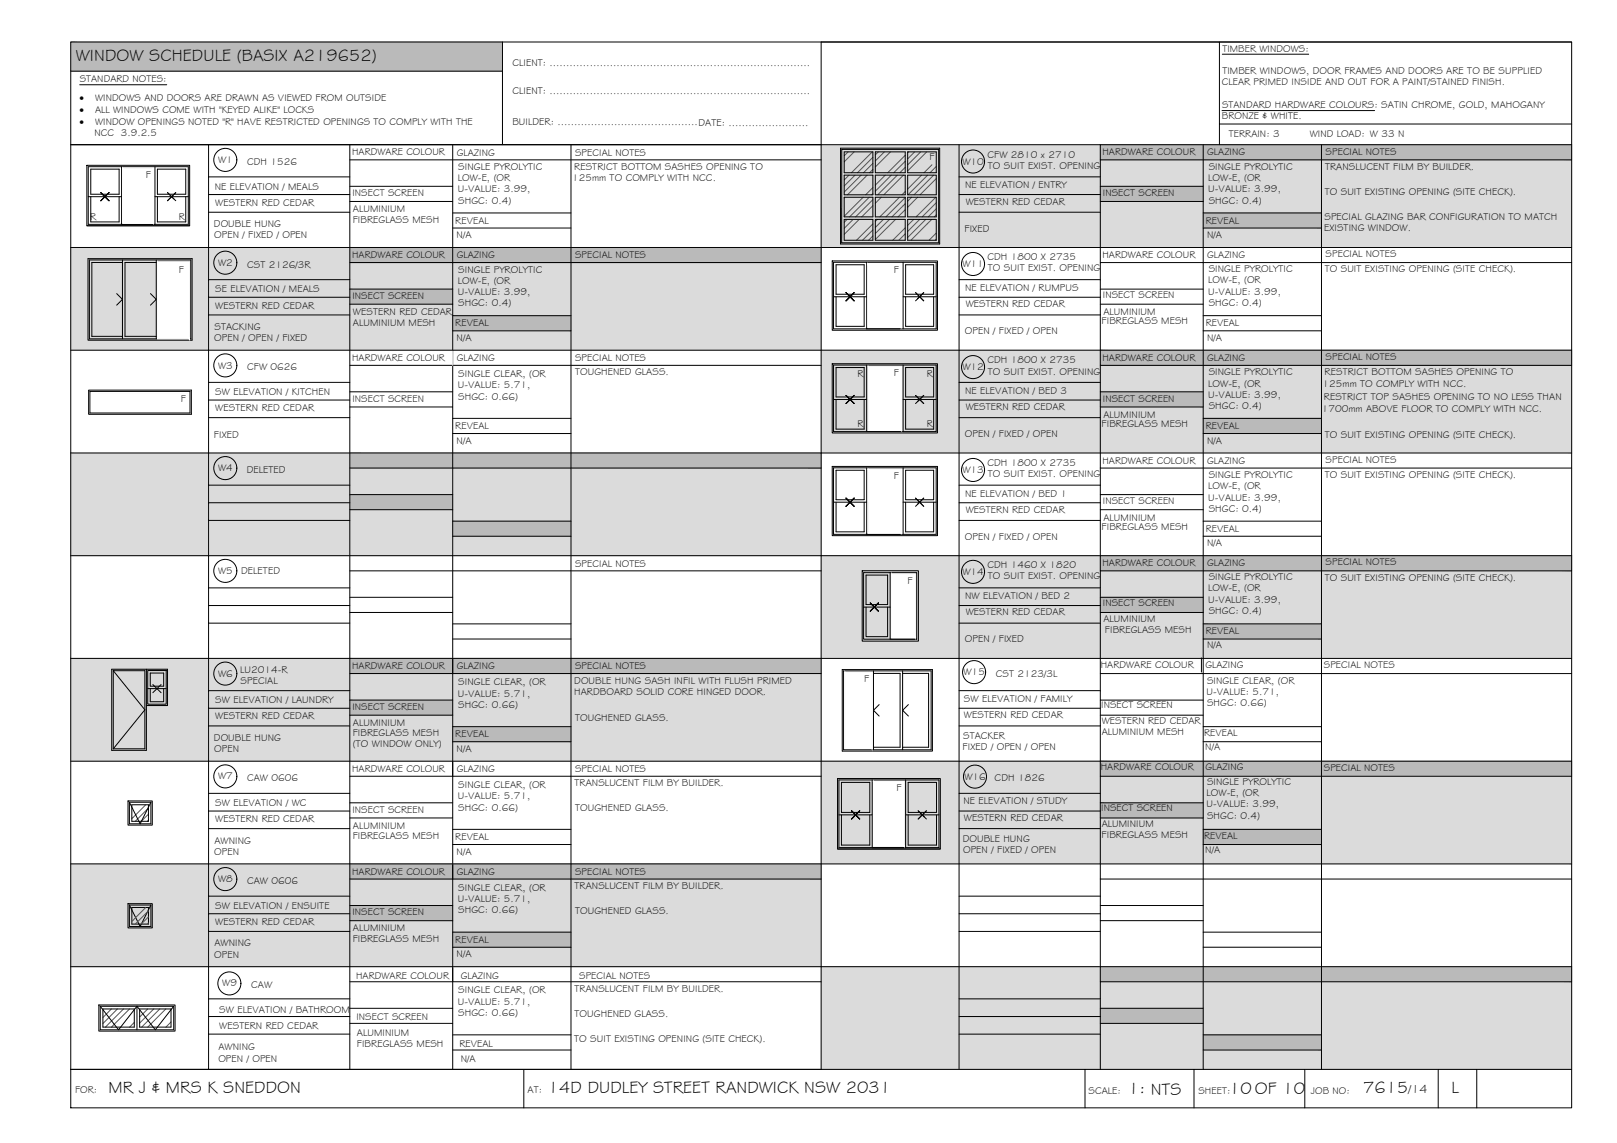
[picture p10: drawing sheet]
<svg xmlns="http://www.w3.org/2000/svg" width="420mm" height="297mm" viewBox="0 0 420 297" stroke-linecap="round" stroke-linejoin="round" font-family="sans-serif">
<!-- layer: HATCH -->
<g fill="none" stroke="#545454" stroke-width=".26">
<path d="M220.4 39.5l-1 1M221.9 39.5l-2.5 2.6M226.7 39.5l-5.5 5.4M228.2 39.5l-.8 .8M229.8 39.5l-2.4 2.3M231.4 39.5l-4 3.9M236.1 39.5l-.3 .2M237.7 39.5l-1.9 1.8M239.2 39.5l-3.4 3.4M240.8 39.5l-5 4.9M219.6 51.3l-.2 .2M220.1 57l-.7 .8"/>
<path d="M220.6 45.5l-1.2 1.3M221.7 57l-2.3 2.3M222.2 45.5l-2.8 2.8M223.3 57l-3.9 3.9M223.7 45.5l-4.3 4.4M224.3 51.3l-4.9 4.9M225.3 45.5l-5.1 5.1M225.9 51.3l-5.1 5.1M226.8 40.9l-4 4M226.8 48.7l-1.9 1.9M226.8 58.2l-4.2 4.2M226.8 50.3l-.3 .3"/>
<path d="M226.8 59.7l-2.7 2.7M226.8 42.5l-2.4 2.4M226.8 51.9l-4.5 4.5M226.8 44l-.8 .9M226.8 53.5l-2.9 2.9M228 57l-.6 .5M229 51.3l-1.6 1.5M229.5 57l-2.1 2.1M230 45.5l-2.6 2.6M231.1 57l-3.7 3.7M231.6 45.5l-4.2 4.2M232.7 57l-5.3 5.2"/>
<path d="M233.2 45.5l-5.1 5.1M233.7 51.3l-5.1 5.1M234.7 45.5l-5.1 5.1M235.2 51.3l-5 5.1M235.2 40.4l-4.5 4.5M235.2 49.8l-.8 .8M235.2 59.2l-3.2 3.2M235.2 41.9l-3 3M235.2 43.5l-1.4 1.4M235.2 52.9l-3.4 3.5M235.2 54.5l-1.9 1.9M236.9 51.3l-1.1 1"/>
<path d="M237.4 57l-1.6 1.6M238.4 51.3l-2.6 2.6M239 57l-3.2 3.1M239.4 45.5l-3.6 3.6M240.5 57l-4.7 4.7M241 45.5l-5.1 5.1M242.1 57l-5.4 5.4M242.2 42.8l-2.1 2.1M242.6 45.5l-5.1 5.1M243.1 51.3l-5.1 5.1M243.3 43.3l-1.6 1.6M243.3 52.7l-3.7 3.7"/>
<path d="M243.3 44.8l-.1 .1M243.3 54.3l-2.1 2.1M243.3 46.4l-4.2 4.2M243.3 55.8l-.5 .6M226.8 61.3l-1.1 1.1M235.2 60.8l-1.6 1.6M235.2 62.3l-.1 .1M243.3 60.6l-1.9 1.8M243.3 62.1l-.3 .3M37.9 209.1l-3.6 3.6M38.6 210l-3.5 3.4M38.6 211.6l-1.9 1.8"/>
<path d="M38.6 213.2l-.3 .2M34.7 235.8l-.4 .5M36.2 239l2.4-2.3-3.5 3.4M37.9 235.8l-3.6 3.7M38.6 238.3l-1.9 1.8 1.9-1.8M38.6 239.9l-.3 .2M28.9 262.2l-2.2 2.2M30.5 262.2l-3.8 3.8M32.1 262.2l-4.7 4.7M33.7 262.2l-4.7 4.7M34.9 265.7l-1.2 1.2M38.4 262.2l-2.1 2.1"/>
<path d="M39.9 262.2l-3.6 3.7M41.5 262.2l-4.7 4.7M43.1 262.2l-4.7 4.7M44.4 265.6l-1.3 1.3"/>
</g>
<!-- layer: WINDOW SCHEDULE HATCH -->
<g fill="#dbdbdb" stroke="#dbdbdb" stroke-width=".26">
<path d="M213.4 37.6l195 26.7v-26.7zM213.4 37.6l195 26.7h-195z"/>
<path d="M18.4 64.3l195 26.7v-26.7zM18.4 64.3l195 26.7h-195z"/>
<path d="M213.4 91l195 26.7v-26.7zM213.4 91l195 26.7h-195z"/>
<path d="M18.4 117.7l195 26.7v-26.7zM18.4 117.7l195 26.7h-195z"/>
<path d="M213.4 144.4l195 26.7v-26.7zM213.4 144.4l195 26.7h-195z"/>
<path d="M18.4 171.1l195 26.7v-26.7zM18.4 171.1l195 26.7h-195z"/>
<path d="M213.4 197.8l195 26.7v-26.7zM213.4 197.8l195 26.7h-195z"/>
<path d="M18.4 224.5l195 26.7v-26.7zM18.4 224.5l195 26.7h-195z"/>
<path d="M213.4 251.2l195 26.7v-26.7zM213.4 251.2l195 26.7h-195z"/>
</g>
<g fill="#bababa" stroke="#bababa" stroke-width=".26">
<path d="M18.4 10.9l112.2 7.6v-7.6zM18.4 10.9l112.2 7.6h-112.2z"/>
<path d="M285.9 37.6l122.5 3.9v-3.9zM285.9 37.6l122.5 3.9h-122.5z"/>
<path d="M285.9 48.4l26.7 4v-4zM285.9 48.4l26.7 4h-26.7z"/>
<path d="M312.6 55.3l30.8 4v-4zM312.6 55.3l30.8 4h-30.8z"/>
<path d="M90.9 64.3l122.5 3.9v-3.9zM90.9 64.3l122.5 3.9h-122.5z"/>
<path d="M90.9 75.1l26.7 4v-4zM90.9 75.1l26.7 4h-26.7z"/>
<path d="M117.6 82l30.8 4v-4zM117.6 82l30.8 4h-30.8z"/>
<path d="M285.9 91l122.5 3.9v-3.9zM285.9 91l122.5 3.9h-122.5z"/>
<path d="M285.9 101.8l26.7 4v-4zM285.9 101.8l26.7 4h-26.7z"/>
<path d="M312.6 108.7l30.8 4v-4zM312.6 108.7l30.8 4h-30.8z"/>
<path d="M90.9 117.7l122.5 3.9v-3.9zM90.9 117.7l122.5 3.9h-122.5z"/>
<path d="M90.9 128.5l26.7 4v-4zM90.9 128.5l26.7 4h-26.7z"/>
<path d="M117.6 135.4l30.8 4v-4zM117.6 135.4l30.8 4h-30.8z"/>
<path d="M285.9 144.4l122.5 4v-4zM285.9 144.4l122.5 4h-122.5z"/>
<path d="M285.9 155.2l26.7 4v-4zM285.9 155.2l26.7 4h-26.7z"/>
<path d="M312.6 162.1l30.8 4v-4zM312.6 162.1l30.8 4h-30.8z"/>
<path d="M90.9 171.1l122.5 3.9v-3.9zM90.9 171.1l122.5 3.9h-122.5z"/>
<path d="M90.9 181.9l26.7 4v-4zM90.9 181.9l26.7 4h-26.7z"/>
<path d="M117.6 188.8l30.8 4v-4zM117.6 188.8l30.8 4h-30.8z"/>
<path d="M285.9 197.8l122.5 3.9v-3.9zM285.9 197.8l122.5 3.9h-122.5z"/>
<path d="M285.9 208.6l26.7 4v-4zM285.9 208.6l26.7 4h-26.7z"/>
<path d="M312.6 215.5l30.8 4v-4zM312.6 215.5l30.8 4h-30.8z"/>
<path d="M90.9 224.5l122.5 3.9v-3.9zM90.9 224.5l122.5 3.9h-122.5z"/>
<path d="M90.9 235.3l26.7 4v-4zM90.9 235.3l26.7 4h-26.7z"/>
<path d="M117.6 242.2l30.8 4v-4zM117.6 242.2l30.8 4h-30.8z"/>
<path d="M285.9 251.2l122.5 3.9v-3.9zM285.9 251.2l122.5 3.9h-122.5z"/>
<path d="M285.9 262l26.7 4v-4zM285.9 262l26.7 4h-26.7z"/>
<path d="M312.6 268.9l30.8 4v-4zM312.6 268.9l30.8 4h-30.8z"/>
</g>
<!-- layer: BORDER -->
<g fill="none" stroke="#000" stroke-width=".26">
<path d="M18.4 10.9h390v277h-390zM18.4 18.5h112.2M130.6 10.9v26.7M316.9 10.9v26.7M408.4 10.9h-195v267M18.4 37.6h390M54.2 37.6v240.3M90.9 37.6v240.3M117.6 37.6v240.3M148.4 37.6v240.3M249.2 37.6v240.3M285.9 37.6v240.3"/>
<path d="M312.6 37.6v240.3M316.9 32.2h91.5M343.4 37.6v240.3M54.2 46h36.7M54.2 50.6h36.7M54.2 55.2h36.7M90.9 41.5h122.5M90.9 48.4h26.7M90.9 52.4h26.7M117.6 55.3h30.8M117.6 59.3h30.8M249.2 46h36.7"/>
<path d="M249.2 50.6h36.7M249.2 55.2h36.7M285.9 41.5h122.5M285.9 48.4h26.7M285.9 52.4h26.7M312.6 55.3h30.8M312.6 59.3h30.8M18.4 64.3h390M54.2 72.7h36.7M54.2 77.3h36.7M90.9 68.2h122.5M90.9 75.1h26.7"/>
<path d="M90.9 79.1h26.7M249.2 72.7h36.7M249.2 77.3h36.7M285.9 68.2h122.5M285.9 75.1h26.7M285.9 79.1h26.7M18.4 91h390M54.2 81.8h36.7M54.2 99.4h36.7M90.9 94.9h122.5M117.6 82h30.8M117.6 86h30.8"/>
<path d="M249.2 81.8h36.7M249.2 99.4h36.7M285.9 94.9h122.5M312.6 82h30.8M312.6 86h30.8M18.4 117.7h390M54.2 104h36.7M54.2 108.5h36.7M90.9 101.8h26.7M90.9 105.8h26.7M117.6 108.7h30.8M117.6 112.7h30.8"/>
<path d="M249.2 104h36.7M249.2 108.5h36.7M285.9 101.8h26.7M285.9 105.8h26.7M312.6 108.7h30.8M312.6 112.7h30.8M54.2 126.1h36.7M54.2 130.7h36.7M54.2 135.2h36.7M90.9 121.6h122.5M90.9 128.5h26.7M90.9 132.5h26.7"/>
<path d="M117.6 135.4h30.8M117.6 139.4h30.8M249.2 126.1h36.7M249.2 130.7h36.7M249.2 135.2h36.7M285.9 121.6h122.5M285.9 128.5h26.7M285.9 132.5h26.7M312.6 135.4h30.8M312.6 139.4h30.8M18.4 144.4h390M54.2 152.8h36.7"/>
<path d="M54.2 157.4h36.7M90.9 148.4h122.5M90.9 155.2h26.7M90.9 159.2h26.7M249.2 152.8h36.7M249.2 157.4h36.7M285.9 148.4h122.5M285.9 155.2h26.7M285.9 159.2h26.7M18.4 171.1h390M54.2 161.9h36.7M54.2 179.5h36.7"/>
<path d="M90.9 175h122.5M117.6 162.1h30.8M117.6 166.1h30.8M249.2 161.9h36.7M249.2 179.5h36.7M285.9 175h122.5M312.6 162.1h30.8M312.6 166.1h30.8M18.4 197.8h390M54.2 184.1h36.7M54.2 188.7h36.7M90.9 181.9h26.7"/>
<path d="M90.9 185.9h26.7M117.6 188.8h30.8M117.6 192.8h30.8M249.2 184.1h36.7M249.2 188.7h36.7M285.9 181.9h26.7M285.9 185.9h26.7M312.6 188.8h30.8M312.6 192.8h30.8M54.2 206.2h36.7M54.2 210.8h36.7M54.2 215.3h36.7"/>
<path d="M90.9 201.7h122.5M90.9 208.6h26.7M90.9 212.6h26.7M117.6 215.5h30.8M117.6 219.5h30.8M249.2 206.2h36.7M249.2 210.8h36.7M249.2 215.3h36.7M285.9 201.7h122.5M285.9 208.6h26.7M285.9 212.6h26.7M312.6 215.5h30.8"/>
<path d="M312.6 219.5h30.8M18.4 224.5h390M54.2 232.9h36.7M54.2 237.5h36.7M90.9 228.4h122.5M90.9 235.3h26.7M90.9 239.3h26.7M249.2 232.9h36.7M249.2 237.5h36.7M285.9 228.4h122.5M285.9 235.3h26.7M285.9 239.3h26.7"/>
<path d="M18.4 251.2h390M54.2 242.1h36.7M54.2 259.6h36.7M90.9 255.1h122.5M117.6 242.2h30.8M117.6 246.2h30.8M249.2 242.1h36.7M249.2 259.6h36.7M285.9 255.1h122.5M312.6 242.2h30.8M312.6 246.2h30.8M18.4 277.9h390"/>
<path d="M54.2 264.2h36.7M54.2 268.7h36.7M90.9 262h26.7M90.9 266h26.7M117.6 268.9h30.8M117.6 272.9h30.8M136.1 277.9v10M249.2 264.2h36.7M249.2 268.7h36.7M281.9 277.9v10M285.9 262h26.7M285.9 266h26.7"/>
<path d="M310.2 277.9v10M312.6 268.9h30.8M312.6 272.9h30.8M339 277.9v10M373.7 277.9v10M383.7 277.9v10"/>
</g>
<!-- layer: TEXT -->
<path d="M317.6 14.1h22.4M20.7 22h22.6M317.5 28.7h39.7M117.6 171.4v3.6M312.2 171v3.7M117.6 198.1v3.6M117.6 224.8v3.6M117.6 251.5v3.6" fill="none" stroke="#000" stroke-width=".26"/>
<!-- layer: WINDOWS -->
<g fill="none" stroke="#000" stroke-width=".26">
<path d="M218.7 38.8h25.2v24.3h-25.2zM219.4 39.5h7.4v5.4h-7.4zM227.4 39.5h7.8v5.4h-7.8zM235.8 39.5h7.5v5.4h-7.5zM22.9 43.3h26v15h-26zM22.9 51.1h8.7M23.6 44h7.4v6.5h-7.4zM23.6 51.1v6.6h7.4v-6.6M26.2 50.1l2.1 2.1M28.3 50.1l-2.1 2.1M31.6 43.3v15M32.2 51.1v6.6h7.4v-6.6"/>
<path d="M32.2 44h7.4v13.7h-7.4zM40.3 43.3v15M40.3 51.1h8.6M40.9 44h7.4v6.5h-7.4zM40.9 51.1v6.6h7.4v-6.6M45.2 51.7l-1.7-1.6 2.2 2.1M45.7 50.1l-2.2 2.1M219.4 45.5h7.4v5.1h-7.4zM219.4 51.3h7.4v5.1h-7.4zM219.4 57h7.4v5.4h-7.4zM227.4 45.5h7.8v5.1h-7.8zM227.4 51.3h7.8v5.1h-7.8z"/>
<path d="M227.4 57h7.8v5.4h-7.8zM235.8 45.5h7.5v5.1h-7.5zM235.8 51.3h7.5v5.1h-7.5zM235.8 57h7.5v5.4h-7.5zM23.2 67.6h26.4v20.5h-26.4zM30.3 76.3l1.5 1.5-1.5 1.5M31.8 68.2h-7.9v19.2h7.9M31.8 67.6v20.5M39.1 76.3l1.5 1.5-1.5 1.5M40.6 68.2h-8.1v19.2h8.1M40.6 67.6v20.5M41.3 68.2h7.6v19.2h-7.6z"/>
<path d="M216.6 68.2h26.7v17.3h-26.7zM216.6 77.1h8.6M217.2 68.8h7.3v7.7h-7.3zM217.2 77.1v7.7h7.3v-7.7M219.8 76l2.1 2.2M221.9 76l-2.1 2.2M225.2 68.2v17.3M225.8 77.1v7.7h7.3M225.8 68.8h8.2v16h-8.2zM234.7 68.2v17.3M234.7 77.1h8.6M235.3 68.8h7.3v7.7h-7.3z"/>
<path d="M235.3 77.1v7.7h7.3v-7.7M237.9 76l2.1 2.2M238.4 77.7l1.6-1.7-2.1 2.2M216.6 94.9h26.7v17.3h-26.7zM217.2 95.5h7.3v7.7h-7.3zM225.2 94.9v17.3M225.8 95.5h8.2v16h-8.2zM234.7 94.9v17.3M235.3 95.5h7.3v7.7h-7.3zM23.4 101.7h26v5.6h-26zM24 102.4h24.7v4.3h-24.7zM216.6 103.8h8.6"/>
<path d="M217.2 103.8v7.7h7.3v-7.7M219.8 102.8l2.1 2.1M221.9 102.8l-2.1 2.1M225.8 103.8v7.7h7.3M234.7 103.8h8.6M235.3 103.8v7.7h7.3v-7.7M237.9 102.8l2.1 2.1M240 102.8l-2.1 2.1M216.6 121.6h26.7v17.3h-26.7zM216.6 130.5h8.6M217.2 122.2h7.3v7.7h-7.3zM217.2 130.5v7.7h7.3v-7.7"/>
<path d="M219.8 129.4l2.1 2.2M221.9 129.4l-2.1 2.2M225.2 121.6v17.3M225.8 130.5v7.7h7.3M225.8 122.2h8.2v16h-8.2zM234.7 121.6v17.3M234.7 130.5h8.6M235.3 122.2h7.3v7.7h-7.3zM235.3 130.5v7.7h7.3v-7.7M237.9 129.4l2.1 2.2M238.4 131.1l1.6-1.7-2.1 2.2M224.4 148.8h13.8v17.3h-13.8z"/>
<path d="M224.4 157.8h6.9M225 157.8v7.7h5.6v-7.7M225 149.5h5.6v7.6h-5.6zM226.1 156.7l2.1 2.1M228.2 156.7l-2.1 2.1 2.1-2.1M228.2 156.7l-2.1 2.1M231.3 148.8v17.3h6.9M231.9 157.8v7.7v-16h5.6v16h-5.6h5.6v-7.7M38.4 179h4.8M39 179v3.4h3.5v-3.4M39 174.9h3.5v3.4h-3.5zM39.7 177.9l2.2 2.1"/>
<path d="M41.9 177.9l-2.2 2.1M219.2 174.3h22.7v20.6h-22.7zM219.8 175h6.5v19.2h-6.5zM227 175h6.9v19.2h-6.9M227 174.3v20.6M234.5 175h6.8v19.2h-6.8M234.5 174.3v20.6M228.4 183.1l-1.4 1.5 1.4 1.5M236 183.1l-1.5 1.5 1.5 1.5M33.6 208.5l2.8 5.6 2.8-5.6M33.6 208.5h5.6M33.6 208.5v5.6h5.6v-5.6"/>
<path d="M34.3 209.1h4.3v4.3h-4.3zM218 202.7h26v17.6h-26zM218 211.8h8.6M218.6 203.3h7.4v7.8h-7.4zM218.6 211.8v7.8h7.4v-7.8M221.3 210.7l2.1 2.1M223.4 210.7l-2.1 2.1M226.6 202.7v17.6M227.3 211.8v7.8h7.4v-7.8M227.3 203.3h7.4v16.3h-7.4zM235.3 202.7v17.6M235.3 211.8h8.7"/>
<path d="M236 203.3h7.3v7.8h-7.3zM236 211.8v7.8h7.3v-7.8M240.2 212.3l-1.6-1.6 2.1 2.1M240.7 210.7l-2.1 2.1M33.6 235.2l2.8 5.6 2.8-5.6M33.6 235.2v5.6h5.6v-5.6M33.6 235.2h5.6M34.3 235.8h4.3v4.3h-4.3zM26 261.5h19.1l-4.7 6.1-4.8-6.1M26 261.5l4.8 6.1 4.8-6.1M26 261.5v6.1h19.1v-6.1M26.7 262.2h8.2v4.7h-8.2z"/>
<path d="M35.6 261.5v6.1M36.3 262.2h8.1v4.7h-8.1z"/>
<circle cx="58.5" cy="41.6" r="3"/>
<circle cx="252.8" cy="42" r="3"/>
<circle cx="58.5" cy="68.3" r="3"/>
<circle cx="252.8" cy="68.6" r="3"/>
<circle cx="58.5" cy="95" r="3"/>
<circle cx="252.8" cy="95.4" r="3"/>
<circle cx="58.5" cy="121.6" r="3"/>
<circle cx="252.8" cy="122.1" r="3"/>
<circle cx="58.5" cy="148.4" r="3"/>
<circle cx="252.8" cy="148.6" r="3"/>
<circle cx="58.5" cy="175.1" r="3"/>
<circle cx="253.1" cy="174.7" r="3"/>
<circle cx="58.5" cy="201.8" r="3"/>
<circle cx="253.3" cy="201.8" r="3"/>
<circle cx="58.5" cy="228.5" r="3"/>
<circle cx="59.6" cy="255.6" r="3"/>
</g>
<!-- layer: MASK-GENERAL -->
<path d="M41.3 68.2h7.6v19.2h-7.6zM225.8 68.8h8.2v16h-8.2zM117.6 91.3v3.6M225.8 95.5h8.2v16h-8.2zM24 102.4h24.7v4.3h-24.7zM225.8 122.2h8.2v16h-8.2zM231.9 149.5h5.6v16h-5.6zM219.8 175h6.5v19.2h-6.5zM227.3 203.3h7.4v16.3h-7.4z" fill="none" stroke="#fff" stroke-width=".26"/>
<!-- layer: NEWWORK -->
<g fill="none" stroke="#000" stroke-width=".26">
<path d="M218.4 38.5h25.8v24.9h-25.8zM22.6 43h26.7v15.7h-26.7zM22.6 58.7h26.7M22.9 67.2h27v21.2h-27zM216.2 67.8h27.4v18h-27.4zM216.2 94.5h27.4v18h-27.4zM23 101.4h26.7v6.3h-26.7zM216.2 121.2h27.4v18h-27.4zM224 148.3h14.6v18.3h-14.6zM38 173.9v21.1h-9v-21.1h14.5v9.5h-5.5M38.4 174.3h4.8v8.7h-4.8zM218.8 174h23.5v21.2h-23.5z"/>
<path d="M33.3 208.1h6.3v6.3h-6.3zM217.6 202.3h26.7v18.3h-26.7zM33.3 234.8h6.3v6.3h-6.3zM217.6 220.6h26.7M25.7 261.2h19.8v6.8h-19.8z"/>
</g>
<!-- layer: DOORS -->
<path d="M29.4 174.3v20.3M29.4 174.3h8.2v20.3h-8.2M29.4 174.3l8.2 10.2-8.2 10.1" fill="none" stroke="#000" stroke-width=".26"/>
<!-- layer: MASK -->
<g fill="#fff" stroke="#fff" stroke-width=".26">
<path d="M231.7 149.2h6.1z"/>
<path d="M231.7 149.2h6.1v16.5z"/>
<path d="M31.9 43.7l8 14.4v-14.4zM31.9 43.7l8 14.4h-8z"/>
<path d="M40.9 68.2l8.3 19.9v-19.9zM40.9 68.2l8.3 19.9h-8.3z"/>
<path d="M23.7 102.2l25.3 4.7v-4.7zM23.7 102.2l25.3 4.7h-25.3z"/>
<path d="M225.5 68.6l8.8 16.4v-16.4zM225.5 68.6l8.8 16.4h-8.8z"/>
<path d="M225.6 95.3l8.7 16.6v-16.6zM225.6 95.3l8.7 16.6h-8.7z"/>
<path d="M225.6 122l8.7 16.5v-16.5zM225.6 122l8.7 16.5h-8.7z"/>
<path d="M231.7 165.7h6.1zM231.7 149.2l6.1 16.5h-6.1z"/>
<path d="M219.6 174.8l7 19.7v-19.7zM219.6 174.8l7 19.7h-7z"/>
<path d="M227 203.1l7.9 16.8v-16.8zM227 203.1l7.9 16.8h-7.9z"/>
</g>
<g font-size="4.5">
<text x="19.7" y="15.8">WINDOW SCHEDULE (BASIX A219652)</text>
<text x="28.2" y="284">MR J &amp; MRS K SNEDDON</text>
<text x="142.4" y="284">14D DUDLEY STREET RANDWICK NSW 2031</text>
<text x="293.1" y="284.3">1: NTS</text>
<text x="319.4" y="284.3">10OF 10</text>
<text x="354.2" y="284.1">7615</text>
<text x="377.2" y="284.1">L</text>
</g>
<text font-size="3.2" x="366" y="284.1">/14</text>
<g font-size="2.6">
<text x="133.1" y="17.2">CLIENT: ..............................................................................</text>
<text x="317.6" y="13.4">TIMBER WINDOWS:</text>
<text x="20.7" y="21.3">STANDARD NOTES:</text>
<text x="317.5" y="22.2">CLEAR PRIMED INSIDE AND OUT FOR A PAINT/STAINED FINISH.</text>
<text x="317.6" y="19.2">TIMBER WINDOWS, DOOR FRAMES AND DOORS ARE TO BE SUPPLIED</text>
<text x="20.7" y="26.3">·</text>
<text x="20.7" y="29.4">·</text>
<text x="24.7" y="29.4">ALL WINDOWS COME WITH &quot;KEYED ALIKE&quot; LOCKS</text>
<text x="24.7" y="26.3">WINDOWS AND DOORS ARE DRAWN AS VIEWED FROM OUTSIDE</text>
<text x="133.1" y="24.3">CLIENT: ..............................................................................</text>
<text x="317.5" y="28">STANDARD HARDWARE COLOURS: SATIN CHROME, GOLD, MAHOGANY</text>
<text x="20.7" y="32.4">·</text>
<text x="24.6" y="35.4">NCC 3.9.2.5</text>
<text x="24.7" y="32.4">WINDOW OPENINGS NOTED &quot;R&quot; HAVE RESTRICTED OPENINGS TO COMPLY WITH THE</text>
<text x="133.1" y="32.6">BUILDER: ..........................................DATE: ........................</text>
<text x="317.5" y="31">BRONZE &amp; WHITE.</text>
<text x="319.3" y="35.6">TERRAIN: 3</text>
<text x="340.3" y="35.6">WIND LOAD: W 33 N</text>
<text x="91.5" y="40.4">HARDWARE COLOUR</text>
<text x="118.7" y="40.4">GLAZING</text>
<text x="149.4" y="40.4">SPECIAL NOTES</text>
<text x="241.5" y="41.7">F</text>
<text x="256.6" y="41">CFW 2810 x 2710</text>
<text x="286.5" y="40.3">HARDWARE COLOUR</text>
<text x="313.7" y="40.4">GLAZING</text>
<text x="344.5" y="40.2">SPECIAL NOTES</text>
<text x="37.9" y="46.2">F</text>
<text x="56.7" y="42.4">W1</text>
<text x="64.2" y="42.8">CDH 1526</text>
<text x="118.9" y="47.1">LOW-E, (OR</text>
<text x="119.1" y="44.1">SINGLE PYROLYTIC</text>
<text x="148.7" y="47.1">125mm TO COMPLY WITH NCC.</text>
<text x="149.2" y="44.1">RESTRICT BOTTOM SASHES OPENING TO</text>
<text x="250.1" y="42.8">W10</text>
<text x="256.7" y="43.9">TO SUIT EXIST. OPENING</text>
<text x="313.9" y="47">LOW-E, (OR</text>
<text x="314.1" y="44.1">SINGLE PYROLYTIC</text>
<text x="344.3" y="44.2">TRANSLUCENT FILM BY BUILDER.</text>
<text x="55.8" y="49.2">NE ELEVATION / MEALS</text>
<text x="55.9" y="53.5">WESTERN RED CEDAR</text>
<text x="91.6" y="51">INSECT SCREEN</text>
<text x="118.9" y="50">U-VALUE: 3.99,</text>
<text x="119.1" y="52.9">SHGC: 0.4)</text>
<text x="250.8" y="49">NE ELEVATION / ENTRY</text>
<text x="250.9" y="53.2">WESTERN RED CEDAR</text>
<text x="286.6" y="50.9">INSECT SCREEN</text>
<text x="314" y="49.9">U-VALUE: 3.99,</text>
<text x="314.1" y="52.9">SHGC: 0.4)</text>
<text x="344.2" y="50.6">TO SUIT EXISTING OPENING (SITE CHECK).</text>
<text x="23.5" y="57.1">R</text>
<text x="46.5" y="57.1">R</text>
<text x="55.6" y="59">DOUBLE HUNG</text>
<text x="91.7" y="57.9">FIBREGLASS MESH</text>
<text x="91.7" y="55.2">ALUMINIUM</text>
<text x="118.3" y="58.1">REVEAL</text>
<text x="313.3" y="58.1">REVEAL</text>
<text x="344.1" y="57.1">SPECIAL GLAZING BAR CONFIGURATION TO MATCH</text>
<text x="55.7" y="61.9">OPEN / FIXED / OPEN</text>
<text x="118.6" y="61.9">N/A</text>
<text x="250.6" y="60.2">FIXED</text>
<text x="313.6" y="61.9">N/A</text>
<text x="344" y="60.1">EXISTING WINDOW.</text>
<text x="46.5" y="71.1">FF</text>
<text x="56.7" y="69.1">W2</text>
<text x="64.2" y="69.5">CST 2126/3R</text>
<text x="91.5" y="67.1">HARDWARE COLOUR</text>
<text x="118.7" y="67.1">GLAZING</text>
<text x="119.1" y="70.8">SINGLE PYROLYTIC</text>
<text x="149.4" y="67.1">SPECIAL NOTES</text>
<text x="232.2" y="71">F</text>
<text x="250.1" y="69.4">W11</text>
<text x="256.6" y="67.6">CDH 1800 X 2735</text>
<text x="256.7" y="70.5">TO SUIT EXIST. OPENING</text>
<text x="286.5" y="67">HARDWARE COLOUR</text>
<text x="313.7" y="67">GLAZING</text>
<text x="314.1" y="70.7">SINGLE PYROLYTIC</text>
<text x="344.2" y="70.8">TO SUIT EXISTING OPENING (SITE CHECK).</text>
<text x="344.5" y="66.8">SPECIAL NOTES</text>
<text x="55.9" y="76">SE ELEVATION / MEALS</text>
<text x="91.6" y="77.7">INSECT SCREEN</text>
<text x="118.9" y="73.8">LOW-E, (OR</text>
<text x="118.9" y="76.7">U-VALUE: 3.99,</text>
<text x="250.8" y="75.6">NE ELEVATION / RUMPUS</text>
<text x="286.6" y="77.5">INSECT SCREEN</text>
<text x="313.9" y="73.7">LOW-E, (OR</text>
<text x="314" y="76.6">U-VALUE: 3.99,</text>
<text x="55.9" y="80.2">WESTERN RED CEDAR</text>
<text x="91.7" y="81.8">WESTERN RED CEDAR</text>
<text x="119.1" y="79.6">SHGC: 0.4)</text>
<text x="250.9" y="79.8">WESTERN RED CEDAR</text>
<text x="286.7" y="81.7">ALUMINIUM</text>
<text x="314.1" y="79.5">SHGC: 0.4)</text>
<text x="55.7" y="88.6">OPEN / OPEN / FIXED</text>
<text x="55.7" y="85.7">STACKING</text>
<text x="91.7" y="84.7">ALUMINIUM MESH</text>
<text x="118.3" y="84.8">REVEAL</text>
<text x="118.6" y="88.6">N/A</text>
<text x="250.7" y="86.8">OPEN / FIXED / OPEN</text>
<text x="286.2" y="84.3">FIBREGLASS MESH</text>
<text x="313.3" y="84.7">REVEAL</text>
<text x="313.6" y="88.5">N/A</text>
<text x="56.7" y="95.8">W3</text>
<text x="91.5" y="93.8">HARDWARE COLOUR</text>
<text x="118.7" y="93.8">GLAZING</text>
<text x="149.4" y="93.8">SPECIAL NOTES</text>
<text x="256.6" y="94.4">CDH 1800 X 2735</text>
<text x="286.5" y="93.8">HARDWARE COLOUR</text>
<text x="313.7" y="93.8">GLAZING</text>
<text x="344.5" y="93.6">SPECIAL NOTES</text>
<text x="64.2" y="96.2">CFW 0626</text>
<text x="118.9" y="100.9">U-VALUE: 5.71,</text>
<text x="119.1" y="98">SINGLE CLEAR, (OR</text>
<text x="149.4" y="97.6">TOUGHENED GLASS.</text>
<text x="222.8" y="98">R</text>
<text x="232.2" y="97.7">F</text>
<text x="240.8" y="98">R</text>
<text x="250.1" y="96.2">W12</text>
<text x="256.7" y="97.4">TO SUIT EXIST. OPENING</text>
<text x="313.9" y="100.5">LOW-E, (OR</text>
<text x="314.1" y="97.5">SINGLE PYROLYTIC</text>
<text x="343.6" y="100.5">125mm TO COMPLY WITH NCC.</text>
<text x="344.2" y="97.6">RESTRICT BOTTOM SASHES OPENING TO</text>
<text x="47" y="104.6">F</text>
<text x="55.9" y="102.7">SW ELEVATION / KITCHEN</text>
<text x="55.9" y="106.9">WESTERN RED CEDAR</text>
<text x="91.6" y="104.4">INSECT SCREEN</text>
<text x="119.1" y="103.8">SHGC: 0.66)</text>
<text x="250.8" y="102.4">NE ELEVATION / BED 3</text>
<text x="250.9" y="106.6">WESTERN RED CEDAR</text>
<text x="286.6" y="104.4">INSECT SCREEN</text>
<text x="314" y="103.4">U-VALUE: 3.99,</text>
<text x="314.1" y="106.3">SHGC: 0.4)</text>
<text x="343.5" y="107">1700mm ABOVE FLOOR TO COMPLY WITH NCC.</text>
<text x="344" y="104.1">RESTRICT TOP SASHES OPENING TO NO LESS THAN</text>
<text x="55.6" y="113.9">FIXED</text>
<text x="118.3" y="111.5">REVEAL</text>
<text x="222.8" y="111">R</text>
<text x="240.8" y="111">R</text>
<text x="250.7" y="113.6">OPEN / FIXED / OPEN</text>
<text x="286.2" y="111">FIBREGLASS MESH</text>
<text x="286.7" y="108.6">ALUMINIUM</text>
<text x="313.3" y="111.5">REVEAL</text>
<text x="344.2" y="113.8">TO SUIT EXISTING OPENING (SITE CHECK).</text>
<text x="118.6" y="115.3">N/A</text>
<text x="313.6" y="115.3">N/A</text>
<text x="56.7" y="122.5">W4</text>
<text x="64.1" y="122.9">DELETED</text>
<text x="232.2" y="124.4">F</text>
<text x="250.1" y="123">W13</text>
<text x="256.6" y="121.1">CDH 1800 X 2735</text>
<text x="256.7" y="124.1">TO SUIT EXIST. OPENING</text>
<text x="286.5" y="120.5">HARDWARE COLOUR</text>
<text x="313.7" y="120.5">GLAZING</text>
<text x="314.1" y="124.2">SINGLE PYROLYTIC</text>
<text x="344.2" y="124.2">TO SUIT EXISTING OPENING (SITE CHECK).</text>
<text x="344.5" y="120.3">SPECIAL NOTES</text>
<text x="250.8" y="129.1">NE ELEVATION / BED 1</text>
<text x="286.6" y="131.1">INSECT SCREEN</text>
<text x="313.9" y="127.2">LOW-E, (OR</text>
<text x="314" y="130.1">U-VALUE: 3.99,</text>
<text x="250.9" y="133.3">WESTERN RED CEDAR</text>
<text x="286.2" y="137.7">FIBREGLASS MESH</text>
<text x="286.7" y="135.3">ALUMINIUM</text>
<text x="314.1" y="133">SHGC: 0.4)</text>
<text x="250.7" y="140.3">OPEN / FIXED / OPEN</text>
<text x="313.3" y="138.3">REVEAL</text>
<text x="313.6" y="142">N/A</text>
<text x="56.7" y="149.2">W5</text>
<text x="62.7" y="149.3">DELETED</text>
<text x="149.4" y="147.2">SPECIAL NOTES</text>
<text x="250.1" y="149.4">W14</text>
<text x="256.6" y="147.6">CDH 1460 X 1820</text>
<text x="286.5" y="147">HARDWARE COLOUR</text>
<text x="313.7" y="147">GLAZING</text>
<text x="344.5" y="146.8">SPECIAL NOTES</text>
<text x="235.8" y="151.7">F</text>
<text x="250.8" y="155.6">NW ELEVATION / BED 2</text>
<text x="256.7" y="150.6">TO SUIT EXIST. OPENING</text>
<text x="313.9" y="153.7">LOW-E, (OR</text>
<text x="314.1" y="150.7">SINGLE PYROLYTIC</text>
<text x="344.2" y="150.9">TO SUIT EXISTING OPENING (SITE CHECK).</text>
<text x="250.9" y="159.8">WESTERN RED CEDAR</text>
<text x="286.6" y="157.6">INSECT SCREEN</text>
<text x="286.7" y="161.7">ALUMINIUM</text>
<text x="314" y="156.6">U-VALUE: 3.99,</text>
<text x="314.1" y="159.5">SHGC: 0.4)</text>
<text x="250.7" y="166.8">OPEN / FIXED</text>
<text x="287.1" y="164.4">FIBREGLASS MESH</text>
<text x="313.3" y="164.7">REVEAL</text>
<text x="91.5" y="173.9">HARDWARE COLOUR</text>
<text x="118.7" y="173.9">GLAZING</text>
<text x="149.4" y="173.9">SPECIAL NOTES</text>
<text x="286" y="173.5">HARDWARE COLOUR</text>
<text x="313.2" y="173.5">GLAZING</text>
<text x="313.6" y="168.5">N/A</text>
<text x="344" y="173.5">SPECIAL NOTES</text>
<text x="56.7" y="175.9">W6</text>
<text x="62.4" y="174.9">LU2014-R</text>
<text x="62.5" y="177.9">SPECIAL</text>
<text x="119.1" y="178.1">SINGLE CLEAR, (OR</text>
<text x="149.2" y="177.6">DOUBLE HUNG SASH INFIL WITH FLUSH PRIMED</text>
<text x="224.5" y="177.2">F</text>
<text x="250.3" y="175.5">W15</text>
<text x="258.7" y="176">CST 2123/3L</text>
<text x="313.6" y="177.7">SINGLE CLEAR, (OR</text>
<text x="55.9" y="182.7">SW ELEVATION / LAUNDRY</text>
<text x="91.6" y="184.5">INSECT SCREEN</text>
<text x="118.9" y="181">U-VALUE: 5.71,</text>
<text x="119.1" y="183.9">SHGC: 0.66)</text>
<text x="149.2" y="180.6">HARDBOARD SOLID CORE HINGED DOOR.</text>
<text x="250.5" y="182.4">SW ELEVATION / FAMILY</text>
<text x="286.1" y="184.1">INSECT SCREEN</text>
<text x="313.5" y="180.6">U-VALUE: 5.71,</text>
<text x="313.6" y="183.6">SHGC: 0.66)</text>
<text x="55.9" y="187">WESTERN RED CEDAR</text>
<text x="91.7" y="191.2">FIBREGLASS MESH</text>
<text x="91.7" y="188.7">ALUMINIUM</text>
<text x="118.3" y="191.6">REVEAL</text>
<text x="149.4" y="187.4">TOUGHENED GLASS.</text>
<text x="250.5" y="186.6">WESTERN RED CEDAR</text>
<text x="286.3" y="188.2">WESTERN RED CEDAR</text>
<text x="286.3" y="191.1">ALUMINIUM MESH</text>
<text x="312.9" y="191.3">REVEAL</text>
<text x="55.6" y="192.5">DOUBLE HUNG</text>
<text x="55.7" y="195.5">OPEN</text>
<text x="91.7" y="194.2">(TO WINDOW ONLY)</text>
<text x="118.6" y="195.4">N/A</text>
<text x="250.1" y="195">FIXED / OPEN / OPEN</text>
<text x="250.3" y="192.1">STACKER</text>
<text x="313.2" y="195">N/A</text>
<text x="56.7" y="202.6">W7</text>
<text x="64.2" y="203">CAW 0606</text>
<text x="91.5" y="200.6">HARDWARE COLOUR</text>
<text x="118.7" y="200.6">GLAZING</text>
<text x="149.4" y="200.6">SPECIAL NOTES</text>
<text x="250.6" y="202.6">W16</text>
<text x="258.5" y="203">CDH 1826</text>
<text x="286" y="200.2">HARDWARE COLOUR</text>
<text x="313.2" y="200.2">GLAZING</text>
<text x="313.6" y="204">SINGLE PYROLYTIC</text>
<text x="344" y="200.3">SPECIAL NOTES</text>
<text x="55.9" y="209.5">SW ELEVATION / WC</text>
<text x="118.9" y="207.7">U-VALUE: 5.71,</text>
<text x="119.1" y="204.8">SINGLE CLEAR, (OR</text>
<text x="149.3" y="204.4">TRANSLUCENT FILM BY BUILDER.</text>
<text x="232.9" y="205.5">F</text>
<text x="250.3" y="209.1">NE ELEVATION / STUDY</text>
<text x="313.5" y="206.9">LOW-E, (OR</text>
<text x="313.5" y="209.8">U-VALUE: 3.99,</text>
<text x="55.9" y="213.7">WESTERN RED CEDAR</text>
<text x="91.6" y="211.2">INSECT SCREEN</text>
<text x="91.7" y="215.4">ALUMINIUM</text>
<text x="119.1" y="210.6">SHGC: 0.66)</text>
<text x="149.4" y="210.9">TOUGHENED GLASS.</text>
<text x="250.5" y="213.3">WESTERN RED CEDAR</text>
<text x="286.1" y="210.8">INSECT SCREEN</text>
<text x="286.3" y="215">ALUMINIUM</text>
<text x="313.6" y="212.7">SHGC: 0.4)</text>
<text x="55.7" y="219.2">AWNING</text>
<text x="91.7" y="218.2">FIBREGLASS MESH</text>
<text x="118.3" y="218.3">REVEAL</text>
<text x="250.2" y="218.8">DOUBLE HUNG</text>
<text x="250.2" y="221.7">OPEN / FIXED / OPEN</text>
<text x="286.2" y="217.8">FIBREGLASS MESH</text>
<text x="312.9" y="217.9">REVEAL</text>
<text x="313.2" y="221.7">N/A</text>
<text x="55.7" y="222.2">OPEN</text>
<text x="91.5" y="227.3">HARDWARE COLOUR</text>
<text x="118.6" y="222.1">N/A</text>
<text x="118.7" y="227.3">GLAZING</text>
<text x="149.4" y="227.3">SPECIAL NOTES</text>
<text x="56.7" y="229.3">W8</text>
<text x="64.2" y="229.7">CAW 0606</text>
<text x="119.1" y="231.5">SINGLE CLEAR, (OR</text>
<text x="149.3" y="231.1">TRANSLUCENT FILM BY BUILDER.</text>
<text x="55.9" y="236.1">SW ELEVATION / ENSUITE</text>
<text x="91.6" y="237.9">INSECT SCREEN</text>
<text x="118.9" y="234.4">U-VALUE: 5.71,</text>
<text x="119.1" y="237.3">SHGC: 0.66)</text>
<text x="149.4" y="237.6">TOUGHENED GLASS.</text>
<text x="55.7" y="245.9">AWNING</text>
<text x="55.9" y="240.4">WESTERN RED CEDAR</text>
<text x="91.7" y="244.8">FIBREGLASS MESH</text>
<text x="91.7" y="242.1">ALUMINIUM</text>
<text x="118.3" y="245">REVEAL</text>
<text x="55.7" y="248.9">OPEN</text>
<text x="118.6" y="248.8">N/A</text>
<text x="57.7" y="256.4">W9</text>
<text x="65.3" y="256.8">CAW</text>
<text x="92.5" y="254.4">HARDWARE COLOUR</text>
<text x="119.7" y="254.4">GLAZING</text>
<text x="149.3" y="257.8">TRANSLUCENT FILM BY BUILDER.</text>
<text x="150.5" y="254.4">SPECIAL NOTES</text>
<text x="57" y="263.3">SW ELEVATION / BATHROOM</text>
<text x="118.9" y="261.1">U-VALUE: 5.71,</text>
<text x="119.1" y="258.2">SINGLE CLEAR, (OR</text>
<text x="57" y="267.5">WESTERN RED CEDAR</text>
<text x="92.6" y="265">INSECT SCREEN</text>
<text x="92.8" y="269.2">ALUMINIUM</text>
<text x="119.1" y="264">SHGC: 0.66)</text>
<text x="149.3" y="264.3">TOUGHENED GLASS.</text>
<text x="56.7" y="275.9">OPEN / OPEN</text>
<text x="56.8" y="273">AWNING</text>
<text x="92.7" y="272">FIBREGLASS MESH</text>
<text x="119.4" y="272.1">REVEAL</text>
<text x="119.7" y="275.9">N/A</text>
<text x="149.2" y="270.7">TO SUIT EXISTING OPENING (SITE CHECK).</text>
<text x="19.5" y="284.1">FOR:</text>
<text x="137.1" y="284">AT:</text>
<text x="282.8" y="284.3">SCALE:</text>
<text x="311.4" y="284.3">SHEET:</text>
<text x="340.6" y="284.3">JOB NO:</text>
</g>
</svg>
